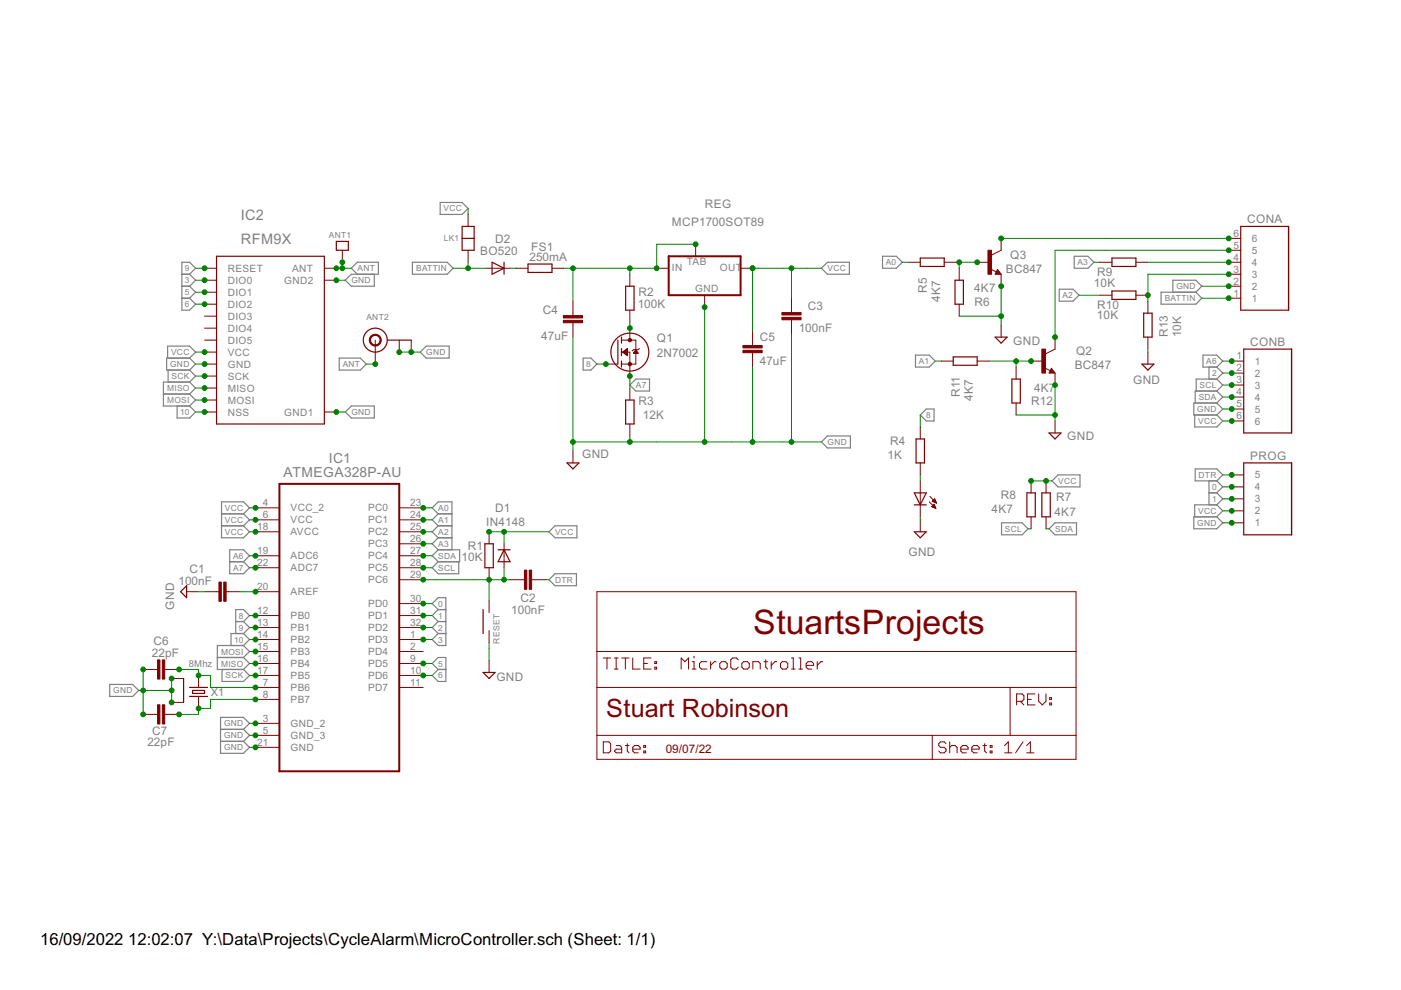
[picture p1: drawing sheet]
<svg xmlns="http://www.w3.org/2000/svg" width="297mm" height="210mm" viewBox="0 0 297 210" stroke-linecap="round" stroke-linejoin="round" font-family="sans-serif">
<g fill="none" stroke="#808080" stroke-width=".25">
<path d="M38.6 58.1h1.6M40.2 58.1l1.3-1.2-1.3-1.3h-1.6v10.2h1.6l1.3-1.3-1.3-1.3M40.2 58.1l1.3 1.3-1.3 1.3M75.8 58.1l-1.3-1.2 1.3-1.3h4.4v2.5h-5.7l-1.3 1.3 1.3 1.3h4.9v-2.6M87.4 55.6h7.4l1.3 1.3-1.3 1.2h-7.4zM93.3 42.9h4.7l1.3 1.3-1.3 1.3h-4.7zM174.2 56.9l1.2-1.3h4.7v2.5h-4.7zM187.1 54.3h2.9l1.3 1.3-1.3 1.3h-2.9zM227.8 54.3h2.9l1.2 1.3-1.2 1.3h-2.9zM35.5 75.9v-2.5h4.7l1.3 1.3-1.3 1.2M35.6 78.5v2.5M38.6 60.7h1.6"/>
<path d="M38.6 63.2h1.6M40.2 75.9l1.3 1.3-1.3 1.3M40.2 75.9h-4.9v2.6h4.9M40.2 78.5l1.3 1.2-1.3 1.3M40.2 60.7l1.3 1.3-1.3 1.2M71.9 75.9h4.5l1.3 1.3-1.3 1.3h-4.5zM89.1 74.7l1.3-1.3h4.8v2.5h-4.8zM123.6 75.9h1.7l1.3 1.3-1.3 1.3h-1.7zM194.1 75.3h2.9l1.3 1.3-1.3 1.2h-2.9zM224.6 61.3h2.9l1.3 1.3-1.3 1.3h-2.9zM246.2 62h7.3l1.3 1.2-1.3 1.3h-7.3zM248.7 62v-2.6h4.8l1.3 1.3-1.3 1.3"/>
<path d="M255.1 75.3h2.9l1.2 1.3-1.2 1.2h-2.9zM256.3 77.8v2.6M258 77.8l1.2 1.3-1.2 1.3M34.6 83.5h5.6M37.5 86.1v2.5h2.7l1.3-1.2-1.3-1.3M40.2 81h-5.6v5.1h5.6M40.2 81l1.3 1.3-1.3 1.2M40.2 83.5l1.3 1.3-1.3 1.3M73.2 87.4l1.3-1.3h4.9v2.5h-4.9zM133.5 81.6l1.3-1.2h2.9v2.5h-2.9zM174.2 93.7l1.2-1.3h4.9v2.6h-4.9zM195.1 88l1.3-1.3h1.6v2.6h-1.6z"/>
<path d="M253.3 88v2.5h4.7l1.2-1.2-1.2-1.3M253.4 99.4h4.6l1.2 1.3-1.2 1.3h-4.6zM258 85.4h-4.9v2.6h4.9M258 85.4l1.2 1.3-1.2 1.3M258 82.9h-4.6v2.5M258 80.4h-4.4v2.5M258 82.9l1.2 1.3-1.2 1.2M258 80.4l1.2 1.2-1.2 1.3M47 111.5h4.6M47 108.9h4.6M48.7 116.6h2.9l1.3 1.2-1.3 1.3 1.3 1.3-1.3 1.2h-2.9zM48.7 119.1h2.9"/>
<path d="M51.6 108.9l1.3-1.2-1.3-1.3h-4.6v7.6h4.6l1.3-1.2-1.3-1.3M51.6 108.9l1.3 1.3-1.3 1.3M92.9 111.5h2.9M92.9 114h2.9M92.9 108.9h2.9M92.9 108.9l-1.3-1.2 1.3-1.3h2.9v10.2M92.9 119.1l-1.3 1.3 1.3 1.2h4.4v-2.5M92.9 116.6h4.6v2.5h-4.6M92.9 111.5l-1.3 1.3 1.3 1.2M92.9 116.6l-1.3 1.2 1.3 1.3M92.9 108.9l-1.3 1.3 1.3 1.3M92.9 114l-1.3 1.3 1.3 1.3"/>
<path d="M116.4 112.8l1.3-1.3h4.6v2.5h-4.6zM212.3 110.8h4.4l1.3 1.3-1.3 1.3h-4.4zM222.4 112.1l1.3-1.3h4.5v2.6h-4.5zM223.1 102l1.2-1.3h4.7v2.5h-4.7zM253.1 109.6h4.9l1.2 1.2-1.2 1.3h-4.9zM256.3 104.5h1.7M256.3 102v5M258 107l1.2 1.3-1.2 1.3M258 107h-4.7v2.6M258 102l1.2 1.2-1.2 1.3M258 104.5l1.2 1.3-1.2 1.2M46.1 139.4h5.5"/>
<path d="M50 131.8h1.6M51.6 134.3h-2.6v2.6M51.6 136.9h-5.5v5h5.5M51.6 131.8l1.3-1.3-1.3-1.3h-1.6v5.1M51.6 131.8l1.3 1.3-1.3 1.2M51.6 134.3l1.3 1.3-1.3 1.3M51.6 139.4l1.3 1.3-1.3 1.2M51.6 136.9l1.3 1.2-1.3 1.3M92.9 129.2l-1.3-1.2 1.3-1.3h1.6v10.2h-1.6l-1.3-1.3 1.3-1.3M92.9 134.3h1.6M92.9 131.8h1.6M92.9 129.2h1.6"/>
<path d="M92.9 129.2l-1.3 1.3 1.3 1.3M92.9 131.8l-1.3 1.3 1.3 1.2M116.4 122.9l1.3-1.3h4.5v2.6h-4.5zM23.3 145.1h4.8l1.3 1.3-1.3 1.3h-4.8zM46.8 154.6h4.8M46.8 157.2h4.8M47.1 141.9v2.6h4.5l1.3-1.3-1.3-1.3M51.6 154.6l1.3-1.2-1.3-1.3h-4.8v7.6h4.8l1.3-1.2-1.3-1.3M51.6 154.6l1.3 1.3-1.3 1.3M91.6 140.7l1.3-1.3h1.6v5.1h-1.6l-1.3-1.3 1.3-1.3zM92.9 141.9h1.6"/>
</g>
<g fill="none" stroke="#800000" stroke-width=".21">
<path d="M43.4 56.9h2.5M43.4 59.4h2.5M68.8 56.9h2.5M68.8 59.4h2.5M72.6 53.1v2.5M99.3 45.5v2.5M99.3 53.1v2.5M103.1 56.9h5M109.4 56.9h2.6M117 56.9h2.6M133.5 58.1v2.6M139.2 56.9h2.6"/>
<path d="M147.5 51.8v2.5M157 56.9h2.6M192.6 55.6h2.5M200.2 55.6h2.5M203.4 56.9v2.5M207.2 55.6h2.5M210 57l1.3 .7M211.5 57.1l.8 1h-1.3zM212.3 50.5v2.6l-2.1 1M212.3 58.1v2.6M233.2 55.6h2.6M240.8 55.6h2.6"/>
<path d="M260.5 55.6h2.6M260.5 58.1h2.6M260.5 53.1h2.6M260.5 50.5h2.6M43.4 74.7h2.5M43.4 77.2h2.5M43.4 72.1h2.5M43.4 62h2.5M43.4 64.5h2.5M43.4 67h2.5M43.4 69.6h2.5M43.4 79.7h2.5"/>
<path d="M79.6 72.1v5.1M84.6 72.1v2.6M87.2 72.1v2.6M121.5 63.9v3M121.5 68.4v3.1M128.5 77.2h2.5M131.8 74.7h1.7v5M131.8 72.1h3v5.1h-3M132 74.7h1M132 74.7l1-.8v1.5zM132.1 74.5h.9M132.2 74.8h.8"/>
<path d="M132.3 74.4h.7M132.3 74.9h.7M132.5 74.3h.5M132.5 75h.5M132.6 74.2h.4M132.7 75.1h.3M132.8 74.1h.2M132.8 75.3h.2M132.9 73.9h.1M133 75.4h.1M133.5 65.8v2.5M133.5 69.6v2.5"/>
<path d="M134.4 74.8h.8M134.5 74.7h.6M134.5 74.5h.6M134.6 74.4h.4M134.7 74.3h.2M134.8 74.2h.1M134.8 74.1l.5 .8h-1zM135.6 73.9l-.3 .2h-1l-.3 .3M149.4 62.6v2.5M159.6 70.2v3.1M159.6 74.8v3M167.8 63.2v3.1"/>
<path d="M167.8 67.8v3M199.6 76.6h2.5M203.4 64.5v2.5M207.2 76.6h2.5M212.3 68.9v2.6M215.4 77.8v2.6M218.6 76.6h2.5M221.4 78l1.3 .6M222.9 78.1l.8 1h-1.3zM223.7 71.5v2.5l-2 1M223.7 79.1v2.5M233.2 62.6h2.6"/>
<path d="M240.8 62.6h2.6M243.4 63.9v2.5M243.4 71.5v2.5M243.4 74.7v2.5M260.5 63.2h2.6M260.5 60.7h2.6M261.2 79.1h2.5M261.2 76.6h2.5M43.4 82.3h2.5M43.4 84.8h2.5M43.4 87.4h2.5M68.8 87.4h2.5"/>
<path d="M121.5 95.6v2.5M133.5 82.3v2.5M133.5 89.9v2.5M195.1 90.5v2.6M195.1 98.1v2.6M215.4 85.4v2.6M223.7 89.3v2.5M261.2 81.6h2.5M261.2 84.2h2.5M261.2 86.7h2.5M261.2 89.3h2.5M54.2 107.7h5"/>
<path d="M54.2 110.2h5M54.2 112.8h5M54.2 117.8h5M84.6 107.7h5.1M84.6 110.2h5.1M84.6 112.8h5.1M84.6 117.8h5.1M84.6 115.3h5.1M103.7 112.8v2.5M106.9 115.3v5.1M195.1 102v7.6M195.1 110.2v2.6"/>
<path d="M197 106.4l1.4 1.4M197.1 105.3l1.4 1.4M197.5 107.4l.5-.5 .4 .9zM197.6 107.4h.6M197.7 106.3l.5-.5 .3 .9M197.7 106.3l.8 .4M197.7 106.3h.7M197.7 107.5h.6M197.7 107.2h.5M197.8 106.2h.5M197.8 107.1h.3M197.9 106h.4"/>
<path d="M197.9 106.4h.5M198 107.6h.3M198 107h.1M198 105.9h.2M198.1 105.8h.1M198.2 106.5h.3M198.2 107.7h.2M198.5 106.6h.1M218.6 102v2.5M218.6 109.6v2.5M221.8 102v2.5M221.8 109.6v2.5"/>
<path d="M261.2 110.8h2.5M261.2 108.3h2.5M261.2 105.8h2.5M261.2 103.2h2.5M261.2 100.7h2.5M39.6 125.5h2.5M43.4 125.5h3M47.9 125.5h3.1M54.2 125.5h5M54.2 138.1h5M54.2 120.4h5M54.2 130.5h5"/>
<path d="M54.2 133.1h5M54.2 135.6h5M84.6 138.1h5.1M84.6 122.9h5.1M84.6 120.4h5.1M84.6 130.5h5.1M84.6 133.1h5.1M84.6 135.6h5.1M84.6 128h5.1M103.7 120.4v2.5M103.7 127.4v2.5M103.7 133.7v2.5"/>
<path d="M108.1 122.9h3.1M112.7 122.9h3.1M126.6 125.5h101.5v35.5h-101.5zM126.6 138.1h101.5M127.9 139.5h1.6M128.7 139.5v2.4M130.3 139.5h.7M130.6 139.5v2.4M131.8 139.5h1.6M132.6 139.5v2.4M134.2 139.5v2.4h1.5M138 139.5h-1.5v2.4h1.5"/>
<path d="M147.2 139.1v.4M156.5 139.9l-.4-.4h-.8l-.4 .4v1.6l.4 .4h.8l.4-.4M162.3 139.9v1.6l.5 .4M167.8 139.5h.4v2.4M169.4 139.5h.4v2.4M30.4 141.9h3M30.4 151.5h3M34.9 141.9h3.1M34.9 151.5h3.1M36.4 148.9h2.5M36.4 143.8h2.5M42.1 143.2v2.6"/>
<path d="M42.1 147.7v2.5M54.2 145.8h5M54.2 155.9h5M54.2 158.5h5M54.2 148.3h5M54.2 140.7h5M54.2 143.2h5M54.2 153.4h5M84.6 145.8h5.1M84.6 140.7h5.1M84.6 143.2h5.1M103.7 140v2.6"/>
<path d="M126.6 145.8h101.5M126.6 155.9h101.5M127.9 157.3h1.2l.4 .4v1.5l-.4 .4h-1.2zM130.3 141.9h.7M130.6 158.1h.8l.4 .4v1.1h-1.2l-.3-.4 .3-.4h1.2M132.6 158.1h.8M133 157.7v1.5l.4 .4M134.2 158.8h1.5v-.3l-.4-.4h-.8l-.3 .4v.7l.3 .4h.8M136.5 159.2h.4v.4h-.4zM136.5 158.1h.4v.4h-.4zM136.5 140.7h.8M138.8 141.5h.4v.4h-.4z"/>
<path d="M138.8 140.3h.4v.4h-.4zM144.4 141.9v-2.4l.8 .8 .8-.8v2.4M146.8 141.9h.8M146.8 140.3h.4v1.6M149.9 140.3h-1.2l-.4 .4v.8l.4 .4h1.2M150.7 140.3v1.6M151.8 140.3h-.4l-.7 .8M152.6 140.7l.4-.4h.8l.4 .4v.8l-.4 .4h-.8l-.4-.4zM157.3 140.7l.4-.4h.8l.4 .4v.8l-.4 .4h-.8l-.4-.4zM159.6 141.9v-1.6h1.2l.4 .4v1.2M162 140.3h.8M163.5 140.3v1.6"/>
<path d="M164.7 140.3h-.4l-.8 .8M165.5 140.7l.4-.4h.7l.4 .4v.8l-.4 .4h-.7l-.4-.4zM167.8 141.9h.8M169.4 141.9h.7M170.9 141.1h1.6v-.4l-.4-.4h-.8l-.4 .4v.8l.4 .4h.8M173.3 140.3v1.6M174.4 140.3h-.3l-.8 .8M197.7 155.9v5.1M200.6 157.7l-.4-.4h-.8l-.4 .4v.4l.4 .4h.8l.4 .3v.4l-.4 .4h-.8l-.4-.4M201.4 158.5l.4-.4h.7l.4 .4v1.1M201.4 157.3v2.3M203.7 158.8h1.6v-.3l-.4-.4h-.8l-.4 .4v.7l.4 .4h.8"/>
<path d="M206 158.8h1.6v-.3l-.4-.4h-.8l-.4 .4v.7l.4 .4h.8M208.4 158.1h.8M208.8 157.7v1.5l.4 .4M209.9 159.2h.4v.4h-.4zM209.9 158.1h.4v.4h-.4zM213 159.6h1.5M213 158.1l.8-.8v2.3M214.2 145.8v10.1M215.5 148.7h1.2l.4-.4v-.8l-.4-.4h-1.2v2.4M216.3 148.7l.8 .8M216.9 157.3l-1.6 2.3M217.7 159.6h1.5"/>
<path d="M217.7 158.1l.8-.8v2.3M217.9 148.3h.8M219.4 147.1h-1.5v2.4h1.5M220.2 147.1v1.6l.8 .8 .8-.8v-1.6M222.5 149.1h.4v.4h-.4zM222.5 147.9h.4v.4h-.4z"/>
</g>
<g fill="none" stroke="#800000" stroke-width=".25">
<path d="M45.9 54.3h22.9v35.6h-22.9zM71.3 51.2h2.6v1.9h-2.6zM98 48h2.5v5.1h-2.5zM98 50.5h2.5M104.3 55.6l2.6 1.3-2.6 1.2zM106.9 55.6v2.5M112 56h5v1.8h-5zM195.1 54.7h5.1v1.8h-5.1zM202.5 59.4h1.8v5.1h-1.8zM211.5 57.6l.1 .3h-.4l.3-.5 .5 .6h-.8M235.8 54.7h5v1.8h-5zM263.1 48h10.1v17.8h-10.1z"/>
<path d="M82.1 72.1h5.1M131 72.1v5.1M131.8 71.5v1.2M131.8 73.9v1.5M131.8 76.6v1.2M132.7 60.7h1.7v5.1h-1.7zM202.1 75.7h5.1v1.7h-5.1zM211 71.5h2.5l-1.2 1.2zM222.9 78.6l.2 .2h-.4l.2-.5 .5 .7h-.7M235.8 61.7h5v1.8h-5zM242.1 77.2h2.5l-1.2 1.3zM242.5 66.4h1.8v5.1h-1.8z"/>
<path d="M263.7 74h10.1v17.8h-10.1zM120.2 98.1h2.5l-1.2 1.3zM132.7 84.8h1.7v5.1h-1.7zM194.2 93.1h1.8v5h-1.8zM214.5 80.4h1.8v5h-1.8zM222.4 91.8h2.6l-1.3 1.3zM263.7 98.1h10.1v15.3h-10.1zM102.8 115.3h1.8v5.1h-1.8zM105.6 116.6h2.5M106.9 116.6l1.2 2.5h-2.5zM193.8 112.8h2.6l-1.3 1.2zM193.8 104.5h2.6l-1.3 2.5z"/>
<path d="M193.8 107h2.6M217.7 104.5h1.8v5.1h-1.8zM220.9 104.5h1.8v5.1h-1.8zM39.6 124.2v2.5l-1.3-1.2zM102.4 129.2v5.1M38.9 143.8v5.1M40.2 147.7h3.8M40.2 145.8h3.8M40.8 146.4h2.6v.6h-2.6zM102.4 142.6h2.6l-1.3 1.2z"/>
<circle cx="79.6" cy="72.1" r="2.54"/>
<circle cx="133.5" cy="74.7" r="4"/>
</g>
<g fill="#800000" stroke="#800000" stroke-width=".21">
<path d="M112.2 120.9h.5v4h-.5z"/>
<path d="M111.2 120.9h.5v4h-.5z"/>
<path d="M157.5 74.3h4.1v.5h-4.1z"/>
<path d="M157.5 73.3h4.1v.5h-4.1z"/>
<path d="M165.8 67.3h4v.5h-4z"/>
<path d="M165.8 66.3h4v.5h-4z"/>
<path d="M46.4 123.4h.5v4.1h-.5z"/>
<path d="M47.4 123.4h.5v4.1h-.5z"/>
<path d="M119.4 67.9h4.1v.5h-4.1z"/>
<path d="M119.4 66.9h4.1v.5h-4.1z"/>
<path d="M220.9 74h.8v5.1h-.8z"/>
<path d="M209.5 53.1h.7v5h-.7z"/>
<path d="M34.4 139.9h.5v4.1h-.5z"/>
<path d="M33.4 139.9h.5v4.1h-.5z"/>
<path d="M34.4 149.4h.5v4.1h-.5z"/>
<path d="M33.4 149.4h.5v4.1h-.5z"/>
</g>
<path d="M141.8 54.3h15.2v8.3h-15.2zM59.2 102.6h25.4v60.9h-25.4z" fill="none" stroke="#800000" stroke-width=".42"/>
<g fill="#800000" stroke="#800000" stroke-width=".21">
<path d="M78.7 71.2a1.27 1.27 0 0 1 2 .3 1.27 1.27 0 0 1-.8 1.9 1.27 1.27 0 0 1-1.6-1.3h.2a1.01 1.01 0 0 1 1.5-.9 1.01 1.01 0 0 1 .2 1.7 1.01 1.01 0 0 1-1.6-.5l-.1-.3h-.2z" fill-rule="evenodd"/>
<circle cx="133.5" cy="77.2" r=".36"/>
<circle cx="133.5" cy="72.1" r=".36"/>
</g>
<g fill="none" stroke="#008000" stroke-width=".21">
<path d="M41.5 59.4h1.9M41.5 56.9h1.9M71.3 59.4h1.9M71.3 56.9h3.2M72.6 55.6v1.3M96.1 56.9h7M99.3 44.2v1.3M99.3 55.6v1.3M108.1 56.9h1.3M121.5 56.9v7M133.5 56.9v1.2M147.5 51.8h-8.3v5.1h-19.6"/>
<path d="M167.8 56.9v6.3M174.2 56.9h-14.6v13.3M191.3 55.6h1.3M202.7 55.6h4.5M203.4 55.6v1.3M212.3 50.5h48.2M231.9 55.6h1.3M243.4 55.6h17.1M260.5 53.1h-36.8v18.4M260.5 58.1h-17.1v5.8M41.5 77.2h1.9M41.5 74.7h1.9"/>
<path d="M41.5 79.7h1.9M41.5 62h1.9M41.5 64.5h1.9M77.7 77.2h1.9M84.6 74.7h4.5M121.5 71.5v24.1M126.6 77.2h1.9M133.5 68.3v1.3M133.5 79.7v2.6M149.4 65.1v28.6M159.6 77.8v15.9M167.8 70.8v22.9"/>
<path d="M198.3 76.6h1.3M203.4 67h8.9M209.7 76.6h8.9M212.3 60.7v8.2M215.4 76.6v1.2M228.8 62.6h4.4M243.4 74v.7M254.8 60.7h5.7M254.8 63.2h5.7M259.2 76.6h2M259.2 79.1h2M41.5 87.4h1.9"/>
<path d="M41.5 82.3h1.9M41.5 84.8h1.9M71.3 87.4h1.9M121.5 93.7h52.7M133.5 92.4v1.3M195.1 88v2.5M215.4 88h8.3M223.7 81.6v7.7M259.2 86.7h2M259.2 89.3h2M259.2 84.2h2M259.2 81.6h2"/>
<path d="M52.9 112.8h1.3M52.9 107.7h1.3M52.9 110.2h1.3M52.9 117.8h1.3M89.7 112.8h1.9M89.7 107.7h1.9M89.7 110.2h1.9M89.7 117.8h1.9M89.7 115.3h1.9M103.7 112.8h12.7M106.9 112.8v2.5M195.1 100.7v1.3"/>
<path d="M195.1 109.6v.6M218 112.1h.6M218.6 102h4.5M221.8 112.1h.6M259.2 110.8h2M259.2 108.3h2M259.2 100.7h2M259.2 103.2h2M259.2 105.8h2M42.1 125.5h1.3M51 125.5h3.2M52.9 135.6h1.3"/>
<path d="M52.9 130.5h1.3M52.9 133.1h1.3M52.9 120.4h1.3M52.9 138.1h1.3M89.7 122.9h18.4M89.7 135.6h1.9M89.7 130.5h1.9M89.7 133.1h1.9M89.7 120.4h1.9M89.7 128h1.9M103.7 122.9v4.5M103.7 136.2v3.8"/>
<path d="M106.9 120.4v2.5M115.8 122.9h.6M29.4 146.4h7M30.4 141.9v9.6M36.4 143.8v5.1M38 141.9h4.1v1.3h2.5v2.6h9.6M52.9 153.4h1.3M52.9 155.9h1.3M52.9 158.5h1.3M52.9 140.7h1.3M52.9 143.2h1.3M54.2 148.3h-9.6v1.9h-2.5v1.3h-4.1"/>
<path d="M89.7 140.7h1.9M89.7 143.2h1.9"/>
</g>
<g fill="#008000" stroke="#008000" stroke-width=".21">
<circle cx="149.4" cy="93.7" r=".51"/>
<circle cx="159.6" cy="93.7" r=".51"/>
<circle cx="167.8" cy="93.7" r=".51"/>
<circle cx="121.5" cy="93.7" r=".51"/>
<circle cx="133.5" cy="93.7" r=".51"/>
<circle cx="149.4" cy="65.1" r=".51"/>
<circle cx="54.2" cy="153.4" r=".51"/>
<circle cx="54.2" cy="155.9" r=".51"/>
<circle cx="54.2" cy="158.5" r=".51"/>
<circle cx="260.5" cy="60.7" r=".51"/>
<circle cx="261.2" cy="110.8" r=".51"/>
<circle cx="223.7" cy="88" r=".51"/>
<circle cx="223.7" cy="81.6" r=".51"/>
<circle cx="212.3" cy="67" r=".51"/>
<circle cx="212.3" cy="60.7" r=".51"/>
<circle cx="261.2" cy="86.7" r=".51"/>
<circle cx="71.3" cy="59.4" r=".51"/>
<circle cx="71.3" cy="87.4" r=".51"/>
<circle cx="43.4" cy="77.2" r=".51"/>
<circle cx="84.6" cy="74.7" r=".51"/>
<circle cx="87.2" cy="74.7" r=".51"/>
<circle cx="36.4" cy="143.8" r=".51"/>
<circle cx="36.4" cy="148.9" r=".51"/>
<circle cx="30.4" cy="141.9" r=".51"/>
<circle cx="30.4" cy="146.4" r=".51"/>
<circle cx="36.4" cy="146.4" r=".51"/>
<circle cx="30.4" cy="151.5" r=".51"/>
<circle cx="103.7" cy="112.8" r=".51"/>
<circle cx="106.9" cy="112.8" r=".51"/>
<circle cx="167.8" cy="56.9" r=".51"/>
<circle cx="159.6" cy="56.9" r=".51"/>
<circle cx="54.2" cy="107.7" r=".51"/>
<circle cx="54.2" cy="110.2" r=".51"/>
<circle cx="54.2" cy="112.8" r=".51"/>
<circle cx="218.6" cy="102" r=".51"/>
<circle cx="221.8" cy="102" r=".51"/>
<circle cx="261.2" cy="108.3" r=".51"/>
<circle cx="43.4" cy="74.7" r=".51"/>
<circle cx="261.2" cy="89.3" r=".51"/>
<circle cx="261.2" cy="100.7" r=".51"/>
<circle cx="89.7" cy="135.6" r=".51"/>
<circle cx="43.4" cy="59.4" r=".51"/>
<circle cx="54.2" cy="130.5" r=".51"/>
<circle cx="128.5" cy="77.2" r=".51"/>
<circle cx="54.2" cy="133.1" r=".51"/>
<circle cx="43.4" cy="56.9" r=".51"/>
<circle cx="54.2" cy="120.4" r=".51"/>
<circle cx="133.5" cy="79.7" r=".51"/>
<circle cx="54.2" cy="135.6" r=".51"/>
<circle cx="43.4" cy="87.4" r=".51"/>
<circle cx="54.2" cy="140.7" r=".51"/>
<circle cx="43.4" cy="82.3" r=".51"/>
<circle cx="54.2" cy="138.1" r=".51"/>
<circle cx="43.4" cy="84.8" r=".51"/>
<circle cx="54.2" cy="143.2" r=".51"/>
<circle cx="43.4" cy="79.7" r=".51"/>
<circle cx="89.7" cy="112.8" r=".51"/>
<circle cx="54.2" cy="125.5" r=".51"/>
<circle cx="121.5" cy="56.9" r=".51"/>
<circle cx="133.5" cy="56.9" r=".51"/>
<circle cx="139.2" cy="56.9" r=".51"/>
<circle cx="147.5" cy="51.8" r=".51"/>
<circle cx="71.3" cy="56.9" r=".51"/>
<circle cx="72.6" cy="55.6" r=".51"/>
<circle cx="72.6" cy="56.9" r=".51"/>
<circle cx="79.6" cy="77.2" r=".51"/>
<circle cx="89.7" cy="117.8" r=".51"/>
<circle cx="261.2" cy="84.2" r=".51"/>
<circle cx="89.7" cy="120.4" r=".51"/>
<circle cx="261.2" cy="81.6" r=".51"/>
<circle cx="133.5" cy="69.6" r=".51"/>
<circle cx="89.7" cy="140.7" r=".51"/>
<circle cx="43.4" cy="62" r=".51"/>
<circle cx="89.7" cy="107.7" r=".51"/>
<circle cx="89.7" cy="122.9" r=".51"/>
<circle cx="103.7" cy="122.9" r=".51"/>
<circle cx="106.9" cy="122.9" r=".51"/>
<circle cx="261.2" cy="103.2" r=".51"/>
<circle cx="89.7" cy="128" r=".51"/>
<circle cx="261.2" cy="105.8" r=".51"/>
<circle cx="89.7" cy="130.5" r=".51"/>
<circle cx="212.3" cy="50.5" r=".51"/>
<circle cx="260.5" cy="50.5" r=".51"/>
<circle cx="223.7" cy="71.5" r=".51"/>
<circle cx="260.5" cy="53.1" r=".51"/>
<circle cx="89.7" cy="110.2" r=".51"/>
<circle cx="260.5" cy="55.6" r=".51"/>
<circle cx="243.4" cy="62.6" r=".51"/>
<circle cx="260.5" cy="58.1" r=".51"/>
<circle cx="99.3" cy="56.9" r=".51"/>
<circle cx="260.5" cy="63.2" r=".51"/>
<circle cx="215.4" cy="76.6" r=".51"/>
<circle cx="218.6" cy="76.6" r=".51"/>
<circle cx="203.4" cy="55.6" r=".51"/>
<circle cx="207.2" cy="55.6" r=".51"/>
<circle cx="38" cy="151.5" r=".51"/>
<circle cx="42.1" cy="150.2" r=".51"/>
<circle cx="54.2" cy="148.3" r=".51"/>
<circle cx="38" cy="141.9" r=".51"/>
<circle cx="42.1" cy="143.2" r=".51"/>
<circle cx="54.2" cy="145.8" r=".51"/>
<circle cx="89.7" cy="143.2" r=".51"/>
<circle cx="43.4" cy="64.5" r=".51"/>
<circle cx="89.7" cy="115.3" r=".51"/>
<circle cx="89.7" cy="133.1" r=".51"/>
<circle cx="261.2" cy="79.1" r=".51"/>
<circle cx="54.2" cy="117.8" r=".51"/>
<circle cx="261.2" cy="76.6" r=".51"/>
</g>
<text font-size="8" fill="#800000" x="159.7" y="134.3">StuartsProjects</text>
<text font-size="6" fill="#800000" x="128.5" y="152.1">Stuart Robinson</text>
<g font-size="4">
<text x="8.5" y="200.4">16/09/2022</text>
<text x="27.2" y="200.4">12:02:07 Y:\Data\Projects\CycleAlarm\MicroController.sch (Sheet: 1/1)</text>
</g>
<g font-size="3.4" fill="#808080">
<text x="51" y="46.7">IC2</text>
<text x="51" y="51.8">RFM9X</text>
</g>
<g font-size="3.3" fill="#808080">
<text x="60.1" y="101.1">ATMEGA328P-AU</text>
<text x="69.7" y="98.2">IC1</text>
</g>
<g font-size="2.8" fill="#808080">
<text x="142.5" y="48">MCP1700SOT89</text>
<text x="149.4" y="44.2">REG</text>
<text x="264.4" y="47.3">CONA</text>
<text x="105" y="51.5">D2</text>
<text x="112.6" y="53.2">FS1</text>
<text x="101.8" y="54.1">BO520</text>
<text x="112.3" y="55.4">250mA</text>
<text x="213.3" y="57.8">BC847</text>
<text x="214.2" y="55">Q3</text>
<text x="232.6" y="58.6">R9</text>
<text x="135.2" y="65.3">100K</text>
<text x="135.4" y="62.7">R2</text>
<text x="171.3" y="65.7">C3</text>
<text x="196.5" y="62" transform="rotate(-90 196.5 62)">R5</text>
<text x="199.3" y="64" transform="rotate(-90 199.3 64)">4K7</text>
<text x="206.5" y="62">4K7</text>
<text x="206.6" y="64.9">R6</text>
<text x="231.9" y="60.8">10K</text>
<text x="232.6" y="65.6">R10</text>
<text x="115.1" y="66.7">C4</text>
<text x="169.3" y="70.5">100nF</text>
<text x="232.6" y="67.7">10K</text>
<text x="247.6" y="71.4" transform="rotate(-90 247.6 71.4)">R13</text>
<text x="250.4" y="71.5" transform="rotate(-90 250.4 71.5)">10K</text>
<text x="114.7" y="72.1">47uF</text>
<text x="139.2" y="75.6">2N7002</text>
<text x="139.3" y="72.4">Q1</text>
<text x="161.1" y="77.5">47uF</text>
<text x="161.1" y="72.4">C5</text>
<text x="214.8" y="73.1">GND</text>
<text x="228.2" y="75.3">Q2</text>
<text x="265.1" y="73.3">CONB</text>
<text x="219.2" y="83">4K7</text>
<text x="227.9" y="78.2">BC847</text>
<text x="240.2" y="81.3">GND</text>
<text x="135.4" y="85.9">R3</text>
<text x="136.3" y="88.8">12K</text>
<text x="203.5" y="84.2" transform="rotate(-90 203.5 84.2)">R11</text>
<text x="206.3" y="84.9" transform="rotate(-90 206.3 84.9)">4K7</text>
<text x="218.7" y="85.9">R12</text>
<text x="188.7" y="94.4">R4</text>
<text x="226.3" y="93.4">GND</text>
<text x="123.4" y="97.2">GND</text>
<text x="188.2" y="97.3">1K</text>
<text x="265.1" y="97.5">PROG</text>
<text x="212.2" y="105.9">R8</text>
<text x="223.9" y="106.2">R7</text>
<text x="103.1" y="111.6">IN4148</text>
<text x="105" y="108.7">D1</text>
<text x="210.2" y="108.7">4K7</text>
<text x="223.6" y="109.3">4K7</text>
<text x="97.9" y="118.9">10K</text>
<text x="99.2" y="116.6">R1</text>
<text x="192.6" y="117.8">GND</text>
<text x="37.8" y="124.1">100nF</text>
<text x="40.2" y="121.6">C1</text>
<text x="36.9" y="129.3" transform="rotate(-90 36.9 129.3)">GND</text>
<text x="108.4" y="130.1">100nF</text>
<text x="110.3" y="127.6">C2</text>
<text x="32.6" y="136.8">C6</text>
<text x="32.2" y="139.3">22pF</text>
<text x="105.2" y="144.5">GND</text>
<text x="32.2" y="155.9">C7</text>
<text x="31.2" y="158.1">22pF</text>
</g>
<text font-size="2.8" fill="#800000" x="141.1" y="159.7">09/07/22</text>
<text font-size="2.6" fill="#808080" x="44.7" y="147.7">X1</text>
<g font-size="2.4" fill="#808080">
<text x="261.5" y="52.7">5</text>
<text x="261.5" y="50.2">6</text>
<text x="265.4" y="53.8">5</text>
<text x="265.4" y="51.3">6</text>
<text x="48.3" y="57.6">RESET</text>
<text x="61.9" y="57.6">ANT</text>
<text x="142.5" y="57.5">IN</text>
<text x="145.6" y="56.2">TAB</text>
<text x="152.6" y="57.5">OUT</text>
<text x="261.5" y="57.8">3</text>
<text x="261.5" y="55.3">4</text>
<text x="265.4" y="58.9">3</text>
<text x="265.4" y="56.4">4</text>
<text x="48.3" y="60.2">DIO0</text>
<text x="48.3" y="62.7">DIO1</text>
<text x="48.3" y="65.3">DIO2</text>
<text x="60.3" y="60.2">GND2</text>
<text x="147.4" y="61.8">GND</text>
<text x="261.5" y="62.9">1</text>
<text x="261.5" y="60.3">2</text>
<text x="265.4" y="64">1</text>
<text x="265.4" y="61.5">2</text>
<text x="48.3" y="67.8">DIO3</text>
<text x="48.3" y="70.3">DIO4</text>
<text x="48.3" y="72.9">DIO5</text>
<text x="48.3" y="75.4">VCC</text>
<text x="48.3" y="78">GND</text>
<text x="262.1" y="76.2">1</text>
<text x="266" y="77.3">1</text>
<text x="48.3" y="80.5">SCK</text>
<text x="48.3" y="83">MISO</text>
<text x="262.1" y="78.7">2</text>
<text x="262.1" y="81.3">3</text>
<text x="262.1" y="83.8">4</text>
<text x="266" y="79.9">2</text>
<text x="266" y="82.4">3</text>
<text x="48.3" y="85.6">MOSI</text>
<text x="48.3" y="88.1">NSS</text>
<text x="60.3" y="88.1">GND1</text>
<text x="262.1" y="86.4">5</text>
<text x="262.1" y="88.9">6</text>
<text x="266" y="84.9">4</text>
<text x="266" y="87.5">5</text>
<text x="266" y="90">6</text>
<text x="266" y="101.4">5</text>
<text x="55.7" y="107.3">4</text>
<text x="87" y="107.3">23</text>
<text x="266" y="106.5">3</text>
<text x="266" y="104">4</text>
<text x="54.5" y="112.4">18</text>
<text x="55.7" y="109.9">6</text>
<text x="61.6" y="108.4">VCC_2</text>
<text x="61.6" y="111">VCC</text>
<text x="61.6" y="113.5">AVCC</text>
<text x="78" y="108.4">PC0</text>
<text x="78" y="111">PC1</text>
<text x="78" y="113.5">PC2</text>
<text x="87" y="109.9">24</text>
<text x="87" y="112.4">25</text>
<text x="266" y="111.6">1</text>
<text x="266" y="109.1">2</text>
<text x="54.5" y="117.5">19</text>
<text x="61.6" y="118.6">ADC6</text>
<text x="78" y="116">PC3</text>
<text x="78" y="118.6">PC4</text>
<text x="87" y="114.9">26</text>
<text x="87" y="117.5">27</text>
<text x="54.5" y="120">22</text>
<text x="54.5" y="125.1">20</text>
<text x="61.6" y="121.1">ADC7</text>
<text x="78" y="121.1">PC5</text>
<text x="78" y="123.7">PC6</text>
<text x="87" y="120">28</text>
<text x="87" y="122.6">29</text>
<text x="54.5" y="130.2">12</text>
<text x="61.6" y="126.2">AREF</text>
<text x="61.6" y="131.3">PB0</text>
<text x="78" y="128.7">PD0</text>
<text x="78" y="131.3">PD1</text>
<text x="87" y="127.6">30</text>
<text x="87" y="130.2">31</text>
<text x="54.5" y="132.7">13</text>
<text x="54.5" y="135.2">14</text>
<text x="54.5" y="137.8">15</text>
<text x="61.6" y="133.8">PB1</text>
<text x="61.6" y="136.4">PB2</text>
<text x="78" y="133.8">PD2</text>
<text x="78" y="136.4">PD3</text>
<text x="87" y="132.7">32</text>
<text x="87" y="135.2">1</text>
<text x="87" y="137.8">2</text>
<text x="54.5" y="140.3">16</text>
<text x="54.5" y="142.9">17</text>
<text x="61.6" y="138.9">PB3</text>
<text x="61.6" y="141.4">PB4</text>
<text x="61.6" y="144">PB5</text>
<text x="78" y="138.9">PD4</text>
<text x="78" y="141.4">PD5</text>
<text x="78" y="144">PD6</text>
<text x="87" y="140.3">9</text>
<text x="87" y="142.9">10</text>
<text x="55.7" y="145.4">7</text>
<text x="55.7" y="147.9">8</text>
<text x="61.6" y="146.5">PB6</text>
<text x="61.6" y="149.1">PB7</text>
<text x="78" y="146.5">PD7</text>
<text x="87" y="145.4">11</text>
<text x="55.7" y="153">3</text>
<text x="55.7" y="155.6">5</text>
<text x="61.6" y="154.1">GND_2</text>
<text x="54.5" y="158.1">21</text>
<text x="61.6" y="156.7">GND_3</text>
<text x="61.6" y="159.2">GND</text>
</g>
<text font-size="2.2" fill="#808080" x="40" y="141.5">8Mhz</text>
<g font-size="2" fill="#808080">
<text x="94" y="44.8">VCC</text>
<text x="69.8" y="50.5">ANT1</text>
<text x="94.1" y="51.2">LK1</text>
<text x="39.2" y="57.5">9</text>
<text x="75.8" y="57.5">ANT</text>
<text x="88.2" y="57.5">BATTIN</text>
<text x="175.5" y="57.5">VCC</text>
<text x="187.8" y="56.2">A0</text>
<text x="228.5" y="56.2">A3</text>
<text x="39.2" y="60.1">3</text>
<text x="39.2" y="62.6">5</text>
<text x="39.2" y="65.1">6</text>
<text x="74.5" y="60.1">GND</text>
<text x="225.3" y="63.2">A2</text>
<text x="247" y="63.9">BATTIN</text>
<text x="249.4" y="61.3">GND</text>
<text x="77.7" y="67.8">ANT2</text>
<text x="36.1" y="77.8">GND</text>
<text x="36.3" y="75.3">VCC</text>
<text x="72.7" y="77.8">ANT</text>
<text x="90.4" y="75.3">GND</text>
<text x="124.3" y="77.8">8</text>
<text x="194.8" y="77.2">A1</text>
<text x="255.8" y="77.2">A6</text>
<text x="35.5" y="82.9">MISO</text>
<text x="36.4" y="80.4">SCK</text>
<text x="134.8" y="82.3">A7</text>
<text x="254.3" y="82.3">SCL</text>
<text x="257" y="79.7">2</text>
<text x="35.5" y="85.5">MOSI</text>
<text x="38.2" y="88">10</text>
<text x="74.5" y="88">GND</text>
<text x="196.4" y="88.6">8</text>
<text x="253.9" y="87.4">GND</text>
<text x="254" y="89.9">VCC</text>
<text x="254.1" y="84.8">SDA</text>
<text x="175.5" y="94.3">GND</text>
<text x="254.1" y="101.3">DTR</text>
<text x="224.4" y="102.6">VCC</text>
<text x="257" y="103.9">0</text>
<text x="257" y="106.4">1</text>
<text x="47.7" y="108.3">VCC</text>
<text x="47.7" y="110.8">VCC</text>
<text x="47.7" y="113.4">VCC</text>
<text x="92.9" y="113.4">A2</text>
<text x="92.9" y="108.3">A0</text>
<text x="92.9" y="110.8">A1</text>
<text x="117.7" y="113.4">VCC</text>
<text x="213.1" y="112.7">SCL</text>
<text x="223.7" y="112.7">SDA</text>
<text x="253.9" y="111.5">GND</text>
<text x="254" y="108.9">VCC</text>
<text x="49.4" y="118.5">A6</text>
<text x="92.9" y="118.5">SDA</text>
<text x="92.9" y="115.9">A3</text>
<text x="49.4" y="121">A7</text>
<text x="92.9" y="121">SCL</text>
<text x="117.7" y="123.5">DTR</text>
<text x="50.6" y="131.2">8</text>
<text x="92.9" y="128.6">0</text>
<text x="92.9" y="131.2">1</text>
<text x="49.6" y="136.2">10</text>
<text x="50.6" y="133.7">9</text>
<text x="92.9" y="136.2">3</text>
<text x="92.9" y="133.7">2</text>
<text x="105.9" y="136.4" transform="rotate(-90 105.9 136.4)">RESET</text>
<text x="46.9" y="141.3">MISO</text>
<text x="46.9" y="138.8">MOSI</text>
<text x="47.8" y="143.9">SCK</text>
<text x="92.9" y="141.3">5</text>
<text x="92.9" y="143.9">6</text>
<text x="24" y="147">GND</text>
<text x="47.5" y="154">GND</text>
<text x="47.5" y="156.6">GND</text>
<text x="47.5" y="159.1">GND</text>
</g>
</svg>
